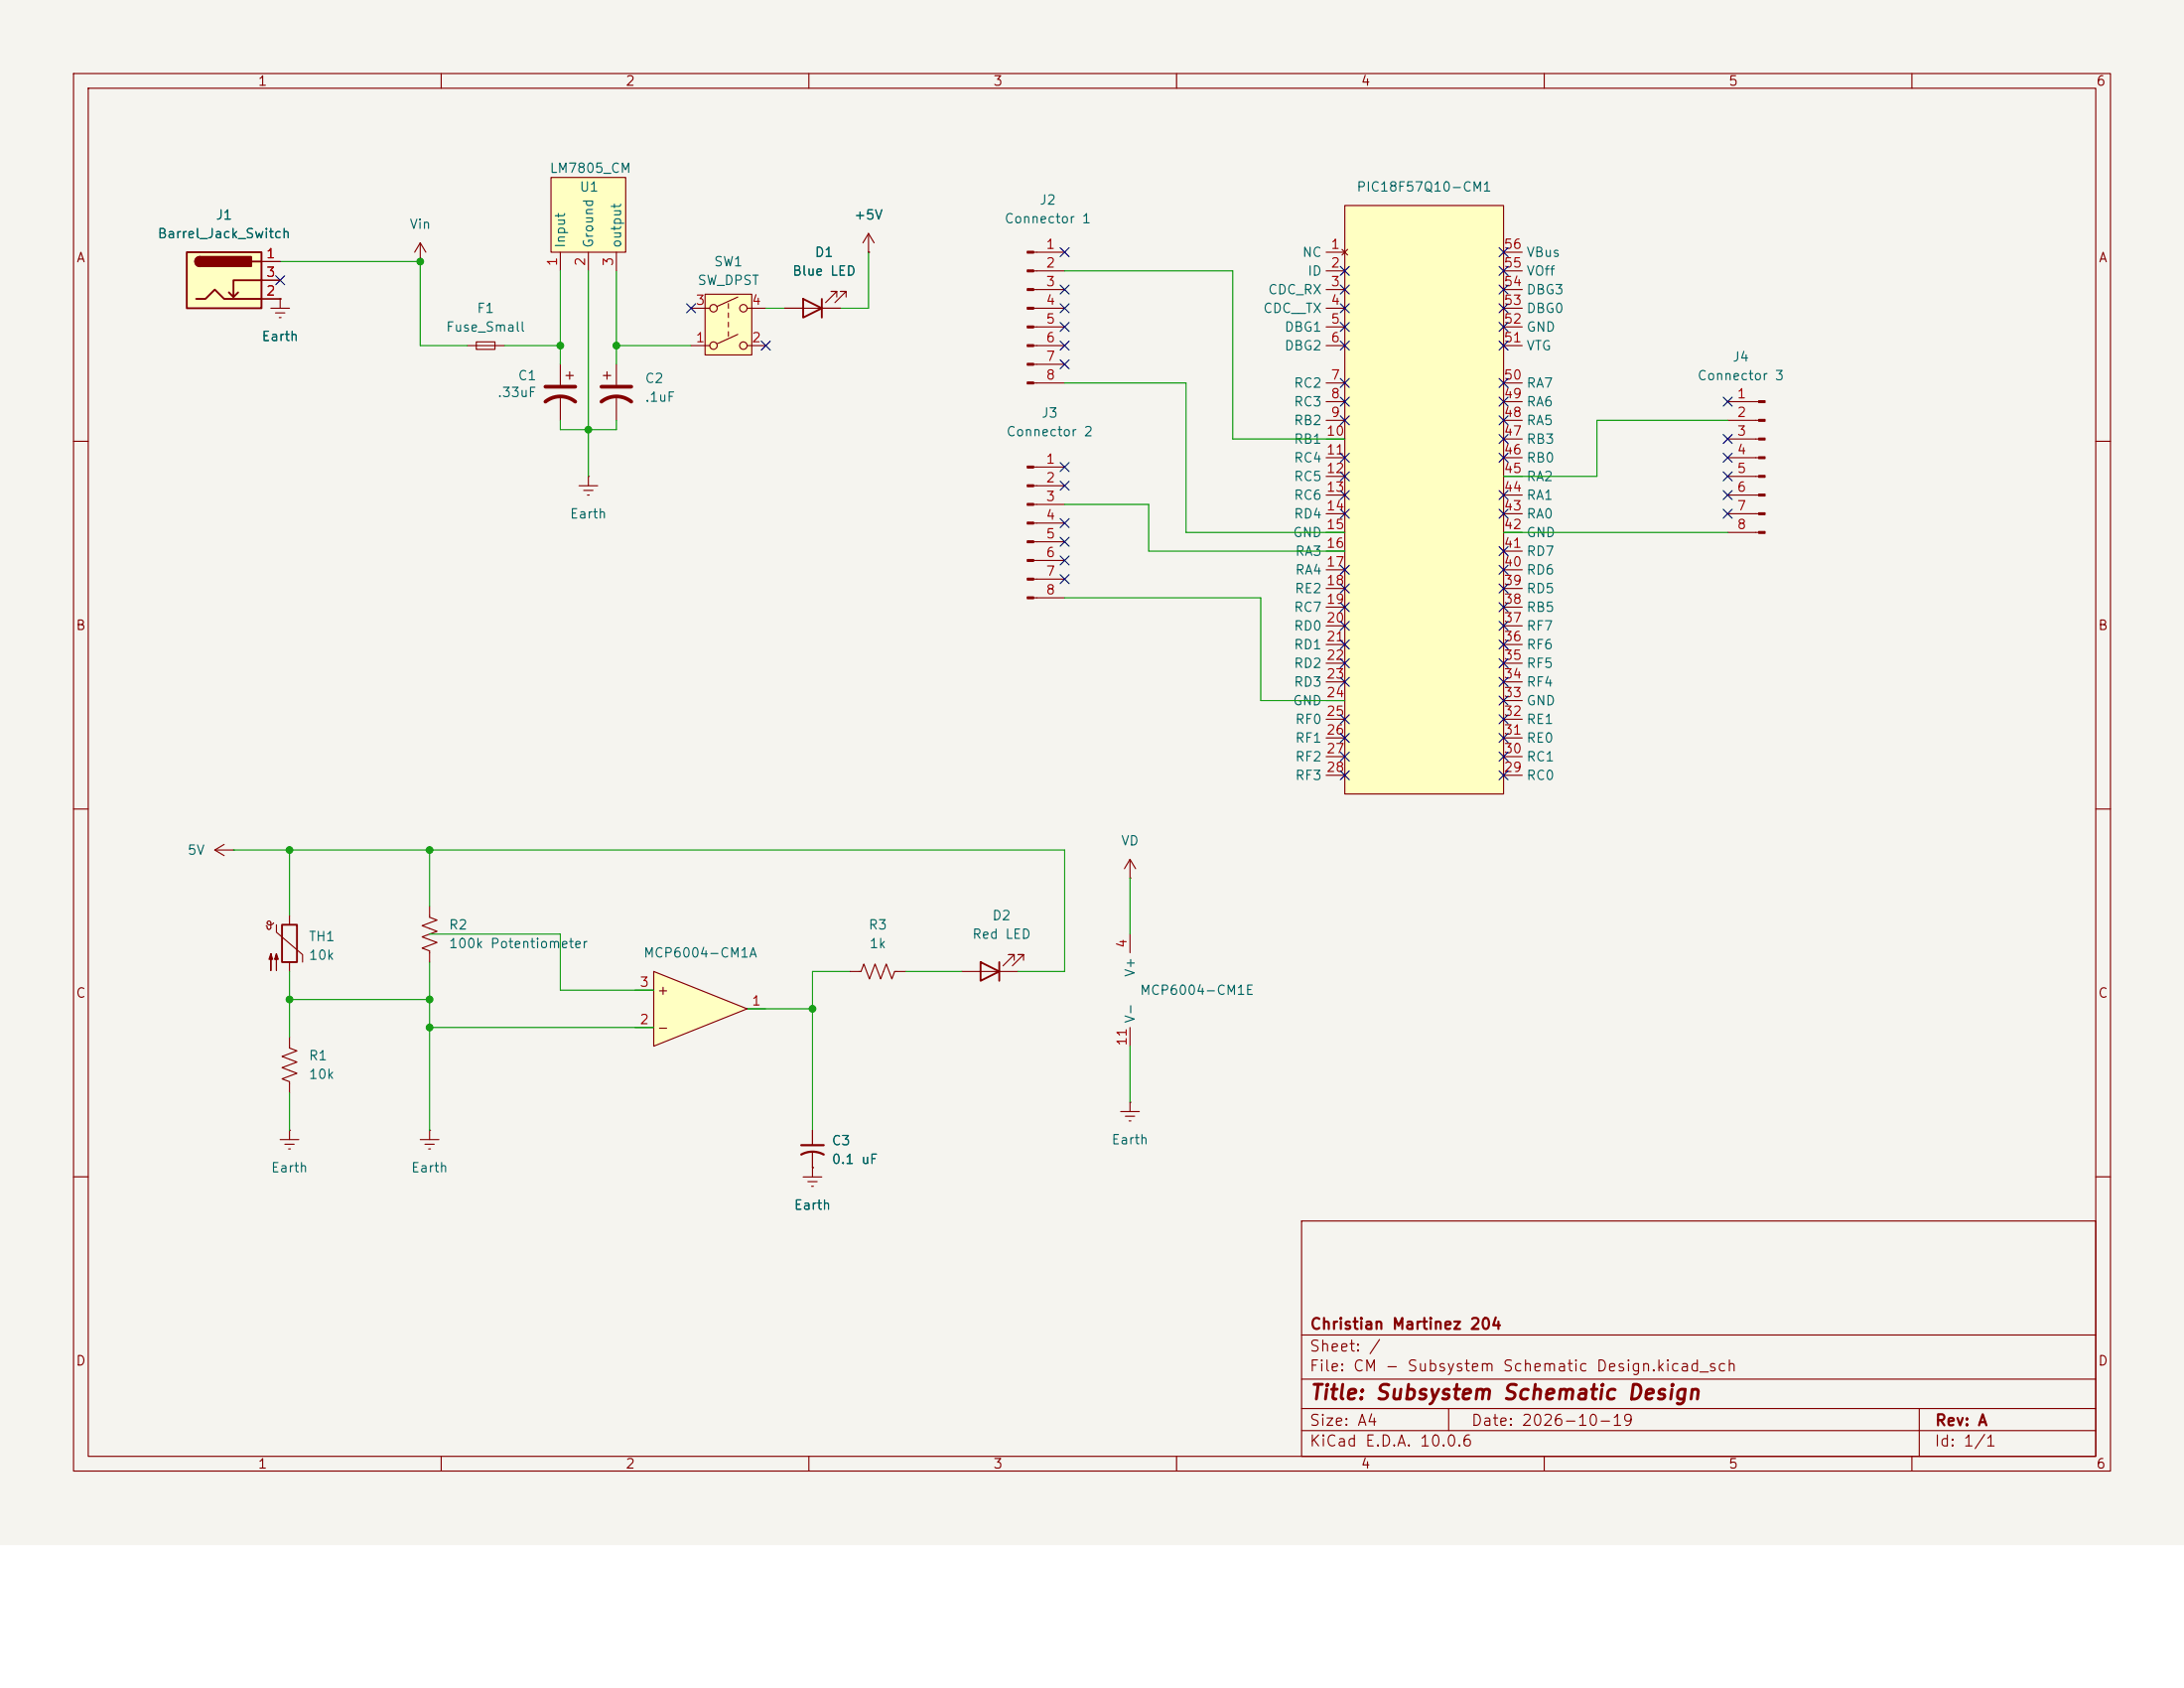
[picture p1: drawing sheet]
<svg xmlns="http://www.w3.org/2000/svg" width="279mm" height="216mm" viewBox="0 0 279 216" stroke-linecap="round" stroke-linejoin="round" font-family="sans-serif">
<path d="M0 0h279.4v197.6h-279.4z" fill="#f5f4ef" stroke="#f5f4ef" stroke-width=".13"/>
<g fill="none" stroke="#840000" stroke-width=".14">
<path d="M9.4 9.4h260.6v178.8h-260.6zM11.3 11.3h256.8v175h-256.8zM56.4 9.4v1.9M103.5 9.4v1.9M150.5 9.4v1.9M197.6 9.4v1.9M244.6 9.4v1.9M34.6 39.4h2.4M35.8 38.2h.1M35.8 38.2v1.2M111.1 32.3h.1M111.1 29.9l-.7 1.2"/>
<path d="M111.1 29.9l.7 1.2M111.1 29.9v2.4M9.4 56.4h1.9M35.2 40h1.2M35.7 40.6h.3M59.7 44.2h4.8M60.9 43.7h2.4v1h-2.4zM71.7 46.6v2.6M71.7 50.7v3.1M72.4 48h1M72.9 47.6v.9M132.2 59.7h4"/>
<path d="M268.1 56.4h1.9M132.2 62.1h4M132.2 64.5h4M132.2 66.9h4M132.2 69.3h4M132.2 71.7h4M132.2 74.1h4M132.2 76.5h4M9.4 103.5h1.9M268.1 103.5h1.9M37 132.6v1.4l1 .4-1.9 .7 1.9 .7-1.9 .8 1.9 .7-1.9 .7 .9 .3v1.5M123.1 124.3h7.1"/>
<path d="M129.7 122.8v-.7h-.7h.7l-1.4 1.4M130.9 122.8v-.7h-.7h.7l-1.4 1.4M9.4 150.5h1.9M35.8 145.8h2.4M36.4 146.4h1.2M36.9 147h.3M37 144.6h.1M37 144.6v1.2M166.5 156.2h101.6v30.1h-101.6zM268.1 150.5h1.9M166.5 176.4h101.6M166.5 170.7h101.6"/>
<path d="M56.4 186.3v1.9M103.5 186.3v1.9M150.5 186.3v1.9M166.5 183h101.6M166.5 180.2h101.6M185.3 180.2v2.8M197.6 186.3v1.9M244.6 186.3v1.9M245.5 180.2v6.1"/>
</g>
<g fill="#840000" stroke="#840000" stroke-width=".14">
<path d="M131.4 59.6h.8v.3h-.8z"/>
<path d="M131.4 62h.8v.2h-.8z"/>
<path d="M131.4 64.4h.8v.2h-.8z"/>
<path d="M131.4 66.8h.8v.2h-.8z"/>
<path d="M131.4 69.2h.8v.2h-.8z"/>
<path d="M131.4 71.6h.8v.2h-.8z"/>
<path d="M131.4 74h.8v.2h-.8z"/>
<path d="M131.4 76.3h.8v.3h-.8z"/>
</g>
<path d="M69.8 51.4a3.1 3.1 0 0 1 3.8 0M69.8 49.5h3.8" fill="none" stroke="#840000" stroke-width=".48"/>
<path d="M125.4 123.1l2.4 1.2-2.4 1.1zM127.8 123.1v2.3" fill="none" stroke="#840000" stroke-width=".24"/>
<path d="M23.9 32.3h9.6v7.1h-9.6z" fill="#ffffc2"/>
<path d="M23.9 32.3h9.6v7.1h-9.6zM25.1 38.2h1.2l1.2-1.2 1.2 1.2h4.8M25.6 32.9a.6 .6 0 0 0-.6 .6 .6 .6 0 0 0 .6 .5M30.5 37.4l-.6 .6M32.3 33.5h1.2M33.5 35.8h-3.6v2.2l-.6-.6M102.7 38.2l2.4 1.2-2.4 1.2zM105.1 38.2v2.4" fill="none" stroke="#840000" stroke-width=".24"/>
<g fill="#840000" stroke="#840000" stroke-width=".24">
<path d="M25.1 33l.5-.1v1.1a.6 .6 0 0 1-.6-.3 .6 .6 0 0 1 .1-.7z"/>
<path d="M25.6 32.9h6.5v1.1h-6.5z"/>
</g>
<path d="M33.5 33.5h2.3M33.5 38.2h2.3M33.5 35.8h2.3M53.8 33.5h.1M53.8 31.1l-.8 1.2M53.8 31.1l.7 1.2M53.8 31.1v2.4M100.4 39.4h7.1M107 38v-.7h-.7h.7l-1.4 1.4M108.2 38v-.7h-.7h.7l-1.4 1.4" fill="none" stroke="#840000" stroke-width=".14"/>
<path d="M172 26.3h20.4v75.3h-20.4z" fill="#ffffc2"/>
<g fill="none" stroke="#840000" stroke-width=".14">
<path d="M169.7 32.3h2.3M169.7 34.6h2.3M169.7 37h2.3M169.7 39.4h2.3M171.7 31.9l.7 .7M172 26.3h20.4v75.3h-20.4zM172.4 31.9l-.7 .7M192.4 32.3h2.3M192.4 34.6h2.3M192.4 37h2.3M192.4 39.4h2.3M169.7 41.8h2.3"/>
<path d="M169.7 44.2h2.3M169.7 49h2.3M169.7 51.4h2.3M169.7 53.8h2.3M169.7 56.2h2.3M169.7 58.5h2.3M192.4 41.8h2.3M192.4 44.2h2.3M192.4 49h2.3M192.4 51.4h2.3M192.4 53.8h2.3M192.4 56.2h2.3"/>
<path d="M192.4 58.5h2.3M169.7 60.9h2.3M169.7 63.3h2.3M169.7 65.7h2.3M169.7 68.1h2.3M169.7 70.5h2.3M169.7 72.9h2.3M169.7 75.3h2.3M169.7 77.7h2.3M192.4 60.9h2.3M192.4 63.3h2.3M192.4 65.7h2.3"/>
<path d="M192.4 68.1h2.3M192.4 70.5h2.3M192.4 72.9h2.3M192.4 75.3h2.3M192.4 77.7h2.3M169.7 80h2.3M169.7 82.4h2.3M169.7 84.8h2.3M169.7 87.2h2.3M169.7 89.6h2.3M169.7 92h2.3M169.7 94.4h2.3"/>
<path d="M169.7 96.8h2.3M169.7 99.2h2.3M192.4 80h2.3M192.4 82.4h2.3M192.4 84.8h2.3M192.4 87.2h2.3M192.4 89.6h2.3M192.4 92h2.3M192.4 94.4h2.3M192.4 96.8h2.3M192.4 99.2h2.3"/>
</g>
<path d="M90.2 37.6h6v7.8h-6z" fill="#ffffc2"/>
<g fill="none" stroke="#840000" stroke-width=".14">
<path d="M88.4 39.4h2.4M90.2 37.6h6v7.8h-6zM93.2 38.8v.6M94.4 38l-2.6 1.2M95.6 39.4h2.4M132.2 39.4h4M132.2 32.3h4M132.2 34.6h4M132.2 37h4M77.2 48h.9M77.7 47.6v.9M78.9 46.6v2.6"/>
<path d="M78.9 50.7v3.1M88.4 44.2h2.4M93.2 40v.6M93.2 41.2v.6M93.2 42.4v.6M94.4 42.8l-2.6 1.2M95.6 44.2h2.4M132.2 44.2h4M132.2 41.8h4M132.2 46.6h4M132.2 49h4M221 51.4h4"/>
<path d="M221 53.8h4M221 56.2h4M221 58.5h4M221 60.9h4M221 63.3h4M221 65.7h4M221 68.1h4M27.5 108.7l1.2 .7M27.5 108.7h2.4M28.7 108l-1.2 .7M29.9 108.7h.1M144.6 112.3h.1"/>
<path d="M144.6 109.9v2.4M144.6 119.5v2.4M144.6 109.9l-.8 1.2M144.6 109.9l.7 1.2M144.6 131.4v2.4M143.4 142.2h2.4M144 142.8h1.2M144.4 143.4h.3M144.6 141h.1M144.6 141v1.2"/>
<circle cx="91.3" cy="39.4" r=".48"/>
<circle cx="95.1" cy="39.4" r=".48"/>
<circle cx="91.3" cy="44.2" r=".48"/>
<circle cx="95.1" cy="44.2" r=".48"/>
</g>
<g fill="#840000" stroke="#840000" stroke-width=".14">
<path d="M225 51.3h.8v.2h-.8z"/>
<path d="M225 53.6h.8v.3h-.8z"/>
<path d="M225 56h.8v.3h-.8z"/>
<path d="M225 58.4h.8v.3h-.8z"/>
<path d="M225 60.8h.8v.3h-.8z"/>
<path d="M225 63.2h.8v.2h-.8z"/>
<path d="M225 65.6h.8v.2h-.8z"/>
<path d="M225 68h.8v.2h-.8z"/>
<path d="M131.4 32.1h.8v.3h-.8z"/>
<path d="M131.4 34.5h.8v.3h-.8z"/>
<path d="M131.4 36.9h.8v.3h-.8z"/>
<path d="M131.4 39.3h.8v.2h-.8z"/>
<path d="M131.4 41.7h.8v.2h-.8z"/>
<path d="M131.4 44.1h.8v.2h-.8z"/>
<path d="M131.4 46.5h.8v.2h-.8z"/>
<path d="M131.4 48.9h.8v.2h-.8z"/>
</g>
<path d="M76.9 51.4a3.1 3.1 0 0 1 3.9 0M76.9 49.5h3.9" fill="none" stroke="#840000" stroke-width=".48"/>
<path d="M70.5 22.7h9.5v9.6h-9.5z" fill="#ffffc2"/>
<g fill="none" stroke="#840000" stroke-width=".14">
<path d="M70.5 22.7h9.5v9.6h-9.5zM71.7 32.3v2.3M75.3 32.3v2.3M78.9 32.3v2.3M74.1 62.1h2.4M74.7 62.7h1.2M75.1 63.3h.3M75.3 60.9h.1M75.3 60.9v1.2M35 118a.42 .42 0 0 1-.4 .4 .42 .42 0 0 1-.4-.4l.2-.2 .2 .1v.9l-.1 .1-.2-.1-.3-.4M35.4 118.3v.9l3.3 2.9v1M37 117.1v1.2"/>
<path d="M55 115.9v1.4l.9 .4-1.9 .7 1.9 .7-1.9 .7 1.9 .7-1.9 .8 1 .3v1.5M37 123.1v1.2M102.7 150.5h2.4M103.3 151.1h1.2M103.8 151.7h.3M103.9 149.3h.1M103.9 144.6v1.9M103.9 147.4v3.1"/>
</g>
<g fill="#840000" stroke="#840000" stroke-width=".14">
<path d="M34.6 122l.3 .7h-.5l.2-.7v2.1z"/>
<path d="M35.4 122l.2 .7h-.5l.3-.7v2.1z"/>
</g>
<path d="M36.1 118.3h1.9v4.8h-1.9z" fill="none" stroke="#840000" stroke-width=".24"/>
<path d="M102.5 146.5h2.9M102.5 147.7a3 3 0 0 1 2.9 0" fill="none" stroke="#840000" stroke-width=".29"/>
<path d="M83.6 124.3l12 4.7-12 4.8z" fill="#ffffc2"/>
<g fill="none" stroke="#840000" stroke-width=".14">
<path d="M33.5 33.5h2.3M33.5 38.2h2.3M33.5 35.8h2.3M35.8 38.2h.1M100.4 39.4h2.3M105.1 39.4h2.4M111.1 32.3h.1M81.2 131.4h2.4M81.2 126.6h2.4M83.6 124.3l12 4.7-12 4.8zM95.6 129h2.4M108.7 124.3h1.5l.3-1 .7 1.9 .7-1.9 .8 1.9 .7-1.9 .7 1.9 .4-.9h1.4"/>
<path d="M53.8 145.8h2.4M54.4 146.4h1.2M54.8 147h.3M55 144.6h.1M55 144.6v1.2M103.9 149.3h.1M103.9 144.6v1.9M103.9 147.4v1.9"/>
</g>
<g fill="none" stroke="#009600" stroke-width=".14">
<path d="M35.8 33.5h18v10.7h5.9M71.7 34.6v12M75.3 34.6v26.3M78.9 34.6v12M98 39.4h2.4M111.1 32.3v7.1h-3.6M136.2 34.6h21.5v21.6h14.3M64.5 44.2h7.2M71.7 53.8v1.2h7.2v-1.2M78.9 44.2h9.5M136.2 49h15.5v19.1h20.3M221 53.8h-16.7v7.1h-11.9"/>
<path d="M136.2 64.5h10.8v6h25M136.2 76.5h25.1v13.1h10.7M192.4 68.1h28.6M29.9 108.7h106.3v15.6h-6M37 108.7v8.4M55 119.5h16.7v7.1h11.9M55 108.7v7.2M144.6 112.3v7.2M37 124.3v8.3M37 139.8v4.8M37 127.8h18M55 131.4h28.6"/>
<path d="M55 123.1v21.5M95.6 129h8.3M108.7 124.3h-4.8v20.3M115.9 124.3h7.2M144.6 133.8v7.2"/>
</g>
<g fill="none" stroke="#000084" stroke-width=".14">
<path d="M35.3 35.3l1.1 1.1M36.4 35.3l-1.1 1.1M87.8 38.9l1.2 1.1M89 38.9l-1.2 1.1M135.6 31.7l1.2 1.1M135.6 36.5l1.2 1.1M135.6 38.9l1.2 1.1M136.8 31.7l-1.2 1.1M136.8 36.5l-1.2 1.1M136.8 38.9l-1.2 1.1M171.5 34.1l1.1 1.1M171.5 36.5l1.1 1.1"/>
<path d="M171.5 38.9l1.1 1.1M172.6 34.1l-1.1 1.1M172.6 36.5l-1.1 1.1M172.6 38.9l-1.1 1.1M191.8 38.9l1.1 1.1M191.8 36.5l1.1 1.1M191.8 34.1l1.1 1.1M191.8 31.7l1.1 1.1M192.9 38.9l-1.1 1.1M192.9 36.5l-1.1 1.1M192.9 34.1l-1.1 1.1M192.9 31.7l-1.1 1.1"/>
<path d="M97.4 43.6l1.1 1.2M98.5 43.6l-1.1 1.2M135.6 59.2l1.2 1.1M135.6 41.2l1.2 1.2M135.6 43.6l1.2 1.2M135.6 46l1.2 1.2M136.8 59.2l-1.2 1.1M136.8 41.2l-1.2 1.2M136.8 43.6l-1.2 1.2M136.8 46l-1.2 1.2M171.5 41.2l1.1 1.2M171.5 43.6l1.1 1.2"/>
<path d="M171.5 48.4l1.1 1.2M171.5 50.8l1.1 1.1M171.5 53.2l1.1 1.1M171.5 58l1.1 1.1M172.6 41.2l-1.1 1.2M172.6 43.6l-1.1 1.2M172.6 48.4l-1.1 1.2M172.6 50.8l-1.1 1.1M172.6 53.2l-1.1 1.1M172.6 58l-1.1 1.1M191.8 58l1.1 1.1M191.8 55.6l1.1 1.1"/>
<path d="M191.8 53.2l1.1 1.1M191.8 50.8l1.1 1.1M191.8 48.4l1.1 1.2M191.8 43.6l1.1 1.2M191.8 41.2l1.1 1.2M192.9 58l-1.1 1.1M192.9 55.6l-1.1 1.1M192.9 53.2l-1.1 1.1M192.9 50.8l-1.1 1.1M192.9 48.4l-1.1 1.2M192.9 43.6l-1.1 1.2M192.9 41.2l-1.1 1.2"/>
<path d="M220.5 50.8l1.1 1.1M220.5 55.6l1.1 1.1M220.5 58l1.1 1.1M221.6 55.6l-1.1 1.1M221.6 50.8l-1.1 1.1M221.6 58l-1.1 1.1M135.6 61.6l1.2 1.1M135.6 66.3l1.2 1.2M135.6 68.7l1.2 1.2M135.6 71.1l1.2 1.2M135.6 73.5l1.2 1.1M136.8 61.6l-1.2 1.1"/>
<path d="M136.8 66.3l-1.2 1.2M136.8 68.7l-1.2 1.2M136.8 71.1l-1.2 1.2M136.8 73.5l-1.2 1.1M171.5 79.5l1.1 1.1M171.5 74.7l1.1 1.1M171.5 77.1l1.1 1.1M171.5 72.3l1.1 1.2M171.5 65.1l1.1 1.2M171.5 62.7l1.1 1.2M171.5 60.4l1.1 1.1M172.6 79.5l-1.1 1.1"/>
<path d="M172.6 74.7l-1.1 1.1M172.6 77.1l-1.1 1.1M172.6 72.3l-1.1 1.2M172.6 65.1l-1.1 1.2M172.6 62.7l-1.1 1.2M172.6 60.4l-1.1 1.1M191.8 79.5l1.1 1.1M191.8 77.1l1.1 1.1M191.8 74.7l1.1 1.1M191.8 72.3l1.1 1.2M191.8 69.9l1.1 1.2M191.8 65.1l1.1 1.2"/>
<path d="M191.8 62.7l1.1 1.2M192.9 79.5l-1.1 1.1M192.9 77.1l-1.1 1.1M192.9 74.7l-1.1 1.1M192.9 72.3l-1.1 1.2M192.9 69.9l-1.1 1.2M192.9 65.1l-1.1 1.2M192.9 62.7l-1.1 1.2M220.5 60.4l1.1 1.1M220.5 62.7l1.1 1.2M220.5 65.1l1.1 1.2M221.6 60.4l-1.1 1.1"/>
<path d="M221.6 62.7l-1.1 1.2M221.6 65.1l-1.1 1.2M171.5 81.9l1.1 1.1M171.5 84.3l1.1 1.1M171.5 86.6l1.1 1.2M171.5 91.4l1.1 1.2M171.5 93.8l1.1 1.2M171.5 96.2l1.1 1.1M171.5 98.6l1.1 1.1M172.6 81.9l-1.1 1.1M172.6 84.3l-1.1 1.1M172.6 86.6l-1.1 1.2"/>
<path d="M172.6 91.4l-1.1 1.2M172.6 93.8l-1.1 1.2M172.6 96.2l-1.1 1.1M172.6 98.6l-1.1 1.1M191.8 98.6l1.1 1.1M191.8 96.2l1.1 1.1M191.8 93.8l1.1 1.2M191.8 91.4l1.1 1.2M191.8 89l1.1 1.2M191.8 84.3l1.1 1.1M191.8 81.9l1.1 1.1M191.8 86.6l1.1 1.2"/>
<path d="M192.9 98.6l-1.1 1.1M192.9 89l-1.1 1.2M192.9 96.2l-1.1 1.1M192.9 93.8l-1.1 1.2M192.9 91.4l-1.1 1.2M192.9 84.3l-1.1 1.1M192.9 81.9l-1.1 1.1M192.9 86.6l-1.1 1.2"/>
</g>
<g fill="#009600" stroke="#009600" stroke-width=".13">
<circle cx="71.7" cy="44.2" r=".43"/>
<circle cx="53.8" cy="33.5" r=".43"/>
<circle cx="78.9" cy="44.2" r=".43"/>
<circle cx="75.3" cy="55" r=".43"/>
<circle cx="37" cy="127.8" r=".43"/>
<circle cx="55" cy="131.4" r=".43"/>
<circle cx="55" cy="127.8" r=".43"/>
<circle cx="103.9" cy="129" r=".43"/>
<circle cx="55" cy="108.7" r=".43"/>
<circle cx="37" cy="108.7" r=".43"/>
</g>
<text font-size="1.9" fill="#840000" x="167.4" y="179.5">Title: Subsystem Schematic Design</text>
<g font-size="1.4" fill="#840000">
<text x="167.4" y="173.2">Sheet: /</text>
<text x="167.5" y="170.4">Christian Martinez 204</text>
<text x="167.4" y="175.8">File: CM - Subsystem Schematic Design.kicad_sch</text>
<text x="167.4" y="185.4">KiCad E.D.A. 10.0.6</text>
<text x="167.4" y="182.7">Size: A4</text>
<text x="188.1" y="182.7">Date: 2026-10-19</text>
<text x="247.4" y="185.4">Id: 1/1</text>
<text x="247.5" y="182.7">Rev: A</text>
</g>
<g font-size="1.2" fill="#840000">
<text x="32.9" y="11.3">1</text>
<text x="79.9" y="11.3">2</text>
<text x="127" y="11.3">3</text>
<text x="174" y="11.3">4</text>
<text x="221" y="11.3">5</text>
<text x="268.1" y="11.3">6</text>
<text x="9.7" y="33.9">A</text>
<text x="268.4" y="33.9">A</text>
<text x="9.6" y="80.9">B</text>
<text x="268.3" y="80.9">B</text>
<text x="9.6" y="127.9">C</text>
<text x="84" y="127.5">+</text>
<text x="268.3" y="127.9">C</text>
<text x="84" y="132.3">-</text>
<text x="9.6" y="175">D</text>
<text x="268.3" y="175">D</text>
<text x="32.9" y="188.1">1</text>
<text x="79.9" y="188.1">2</text>
<text x="127" y="188.1">3</text>
<text x="174" y="188.1">4</text>
<text x="221" y="188.1">5</text>
<text x="268.1" y="188.1">6</text>
</g>
<g font-size="1.2" fill="#006464">
<text x="70.2" y="22.4">LM7805_CM</text>
<text x="27.5" y="28.4">J1</text>
<text x="52.3" y="29.6">Vin</text>
<text x="74.1" y="24.8">U1</text>
<text x="109.2" y="28.4">+5V</text>
<text x="128.4" y="28.9">Connector 1</text>
<text x="132.9" y="26.5">J2</text>
<text x="173.5" y="24.8">PIC18F57Q10-CM1</text>
<text x="20.1" y="30.8">Barrel_Jack_Switch</text>
<text x="72.6" y="31.8" transform="rotate(-90 72.6 31.8)">Input</text>
<text x="76.2" y="31.8" transform="rotate(-90 76.2 31.8)">Ground</text>
<text x="79.8" y="31.8" transform="rotate(-90 79.8 31.8)">output</text>
<text x="91.2" y="34.4">SW1</text>
<text x="101.3" y="35.6">Blue LED</text>
<text x="104.1" y="33.2">D1</text>
<text x="166.5" y="33.2">NC</text>
<text x="167.2" y="35.6">ID</text>
<text x="195.2" y="35.6">VOff</text>
<text x="195.2" y="33.2">VBus</text>
<text x="60.9" y="40.3">F1</text>
<text x="89.1" y="36.7">SW_DPST</text>
<text x="161.5" y="40.3">CDC__TX</text>
<text x="162.1" y="37.9">CDC_RX</text>
<text x="195.2" y="40.3">DBG0</text>
<text x="195.2" y="37.9">DBG3</text>
<text x="33.4" y="43.9">Earth</text>
<text x="57" y="42.7">Fuse_Small</text>
<text x="164.2" y="42.7">DBG1</text>
<text x="164.2" y="45.1">DBG2</text>
<text x="195.2" y="45.1">VTG</text>
<text x="195.2" y="42.7">GND</text>
<text x="221.6" y="46.5">J4</text>
<text x="63.5" y="51.1">.33uF</text>
<text x="66.2" y="48.9">C1</text>
<text x="82.4" y="49.3">C2</text>
<text x="82.4" y="51.7">.1uF</text>
<text x="133.1" y="53.7">J3</text>
<text x="165.4" y="49.9">RC2</text>
<text x="165.4" y="52.3">RC3</text>
<text x="195.2" y="52.3">RA6</text>
<text x="195.2" y="49.9">RA7</text>
<text x="217.1" y="48.9">Connector 3</text>
<text x="128.6" y="56.1">Connector 2</text>
<text x="165.4" y="54.7">RB2</text>
<text x="165.4" y="57.1">RB1</text>
<text x="165.4" y="59.4">RC4</text>
<text x="195.2" y="59.4">RB0</text>
<text x="195.2" y="57.1">RB3</text>
<text x="195.2" y="54.7">RA5</text>
<text x="165.4" y="61.8">RC5</text>
<text x="165.4" y="64.2">RC6</text>
<text x="195.2" y="64.2">RA1</text>
<text x="195.2" y="61.8">RA2</text>
<text x="72.8" y="66.6">Earth</text>
<text x="165.3" y="69">GND</text>
<text x="165.4" y="66.6">RD4</text>
<text x="165.6" y="71.4">RA3</text>
<text x="195.2" y="71.4">RD7</text>
<text x="195.2" y="69">GND</text>
<text x="195.2" y="66.6">RA0</text>
<text x="165.5" y="76.2">RE2</text>
<text x="165.6" y="73.8">RA4</text>
<text x="195.2" y="76.2">RD5</text>
<text x="195.2" y="73.8">RD6</text>
<text x="165.4" y="78.6">RC7</text>
<text x="165.4" y="81">RD0</text>
<text x="165.4" y="83.3">RD1</text>
<text x="195.2" y="83.3">RF6</text>
<text x="195.2" y="81">RF7</text>
<text x="195.2" y="78.6">RB5</text>
<text x="165.4" y="85.7">RD2</text>
<text x="165.4" y="88.1">RD3</text>
<text x="195.2" y="88.1">RF4</text>
<text x="195.2" y="85.7">RF5</text>
<text x="165.3" y="90.5">GND</text>
<text x="165.6" y="92.9">RF0</text>
<text x="165.6" y="95.3">RF1</text>
<text x="195.2" y="95.3">RE0</text>
<text x="195.2" y="92.9">RE1</text>
<text x="195.2" y="90.5">GND</text>
<text x="165.6" y="97.7">RF2</text>
<text x="165.6" y="100.1">RF3</text>
<text x="195.2" y="100.1">RC0</text>
<text x="195.2" y="97.7">RC1</text>
<text x="23.9" y="109.6">5V</text>
<text x="143.3" y="108.4">VD</text>
<text x="57.3" y="119.2">R2</text>
<text x="111" y="119.2">R3</text>
<text x="126.8" y="118">D2</text>
<text x="39.4" y="120.7">TH1</text>
<text x="39.4" y="123.1">10k</text>
<text x="57.3" y="121.6">100k Potentiometer</text>
<text x="82.2" y="122.8">MCP6004-CM1A</text>
<text x="111.1" y="121.6">1k</text>
<text x="124.3" y="120.4">Red LED</text>
<text x="145.5" y="125.1" transform="rotate(-90 145.5 125.1)">V+</text>
<text x="145.5" y="131" transform="rotate(-90 145.5 131)">V-</text>
<text x="145.7" y="127.5">MCP6004-CM1E</text>
<text x="39.4" y="135.9">R1</text>
<text x="39.4" y="138.3">10k</text>
<text x="106.3" y="146.8">C3</text>
<text x="106.3" y="149.2">0.1 uF</text>
<text x="142.1" y="146.7">Earth</text>
<text x="34.6" y="150.2">Earth</text>
<text x="52.5" y="150.2">Earth</text>
<text x="101.5" y="155">Earth</text>
</g>
<g font-size="1.2" fill="#a90000">
<text x="34" y="33.3">1</text>
<text x="34" y="35.7">3</text>
<text x="71.6" y="34.1" transform="rotate(-90 71.6 34.1)">1</text>
<text x="75.1" y="34.1" transform="rotate(-90 75.1 34.1)">2</text>
<text x="78.7" y="34.1" transform="rotate(-90 78.7 34.1)">3</text>
<text x="133.7" y="32.1">1</text>
<text x="133.7" y="34.5">2</text>
<text x="170.2" y="32.1">1</text>
<text x="170.2" y="34.5">2</text>
<text x="192.3" y="34.5">55</text>
<text x="192.3" y="32.1">56</text>
<text x="34" y="38.1">2</text>
<text x="88.9" y="39.3">3</text>
<text x="96.1" y="39.3">4</text>
<text x="133.7" y="36.9">3</text>
<text x="133.7" y="39.3">4</text>
<text x="133.7" y="41.7">5</text>
<text x="170.2" y="36.9">3</text>
<text x="170.2" y="39.3">4</text>
<text x="170.2" y="41.7">5</text>
<text x="192.3" y="41.7">52</text>
<text x="192.3" y="39.3">53</text>
<text x="192.3" y="36.9">54</text>
<text x="88.9" y="44.1">1</text>
<text x="96.1" y="44.1">2</text>
<text x="133.7" y="44.1">6</text>
<text x="133.7" y="46.5">7</text>
<text x="170.2" y="44.1">6</text>
<text x="192.3" y="44.1">51</text>
<text x="133.7" y="48.9">8</text>
<text x="170.2" y="48.9">7</text>
<text x="170.2" y="51.2">8</text>
<text x="170.2" y="53.6">9</text>
<text x="192.3" y="53.6">48</text>
<text x="192.3" y="51.2">49</text>
<text x="192.3" y="48.9">50</text>
<text x="222.1" y="51.2">1</text>
<text x="222.1" y="53.6">2</text>
<text x="133.7" y="59.6">1</text>
<text x="169.6" y="56">10</text>
<text x="169.6" y="58.4">11</text>
<text x="192.3" y="58.4">46</text>
<text x="192.3" y="56">47</text>
<text x="222.1" y="56">3</text>
<text x="222.1" y="58.4">4</text>
<text x="133.7" y="62">2</text>
<text x="133.7" y="64.4">3</text>
<text x="169.6" y="60.8">12</text>
<text x="169.6" y="63.2">13</text>
<text x="169.6" y="65.6">14</text>
<text x="192.3" y="65.6">43</text>
<text x="192.3" y="63.2">44</text>
<text x="192.3" y="60.8">45</text>
<text x="222.1" y="60.8">5</text>
<text x="222.1" y="63.2">6</text>
<text x="222.1" y="65.6">7</text>
<text x="133.7" y="66.8">4</text>
<text x="133.7" y="69.2">5</text>
<text x="133.7" y="71.6">6</text>
<text x="169.6" y="68">15</text>
<text x="169.6" y="70.4">16</text>
<text x="192.3" y="70.4">41</text>
<text x="192.3" y="68">42</text>
<text x="222.1" y="68">8</text>
<text x="133.7" y="73.9">7</text>
<text x="133.7" y="76.3">8</text>
<text x="169.6" y="72.8">17</text>
<text x="169.6" y="75.1">18</text>
<text x="169.6" y="77.5">19</text>
<text x="192.3" y="77.5">38</text>
<text x="192.3" y="75.1">39</text>
<text x="192.3" y="72.8">40</text>
<text x="169.6" y="79.9">20</text>
<text x="169.6" y="82.3">21</text>
<text x="192.3" y="82.3">36</text>
<text x="192.3" y="79.9">37</text>
<text x="169.6" y="84.7">22</text>
<text x="169.6" y="87.1">23</text>
<text x="169.6" y="89.5">24</text>
<text x="192.3" y="89.5">33</text>
<text x="192.3" y="87.1">34</text>
<text x="192.3" y="84.7">35</text>
<text x="169.6" y="91.9">25</text>
<text x="169.6" y="94.3">26</text>
<text x="192.3" y="94.3">31</text>
<text x="192.3" y="91.9">32</text>
<text x="169.6" y="96.6">27</text>
<text x="169.6" y="99">28</text>
<text x="192.3" y="99">29</text>
<text x="192.3" y="96.6">30</text>
<text x="144.4" y="121.4" transform="rotate(-90 144.4 121.4)">4</text>
<text x="81.7" y="131.3">2</text>
<text x="81.7" y="126.5">3</text>
<text x="96.1" y="128.9">1</text>
<text x="144.4" y="133.9" transform="rotate(-90 144.4 133.9)">11</text>
</g>
</svg>
